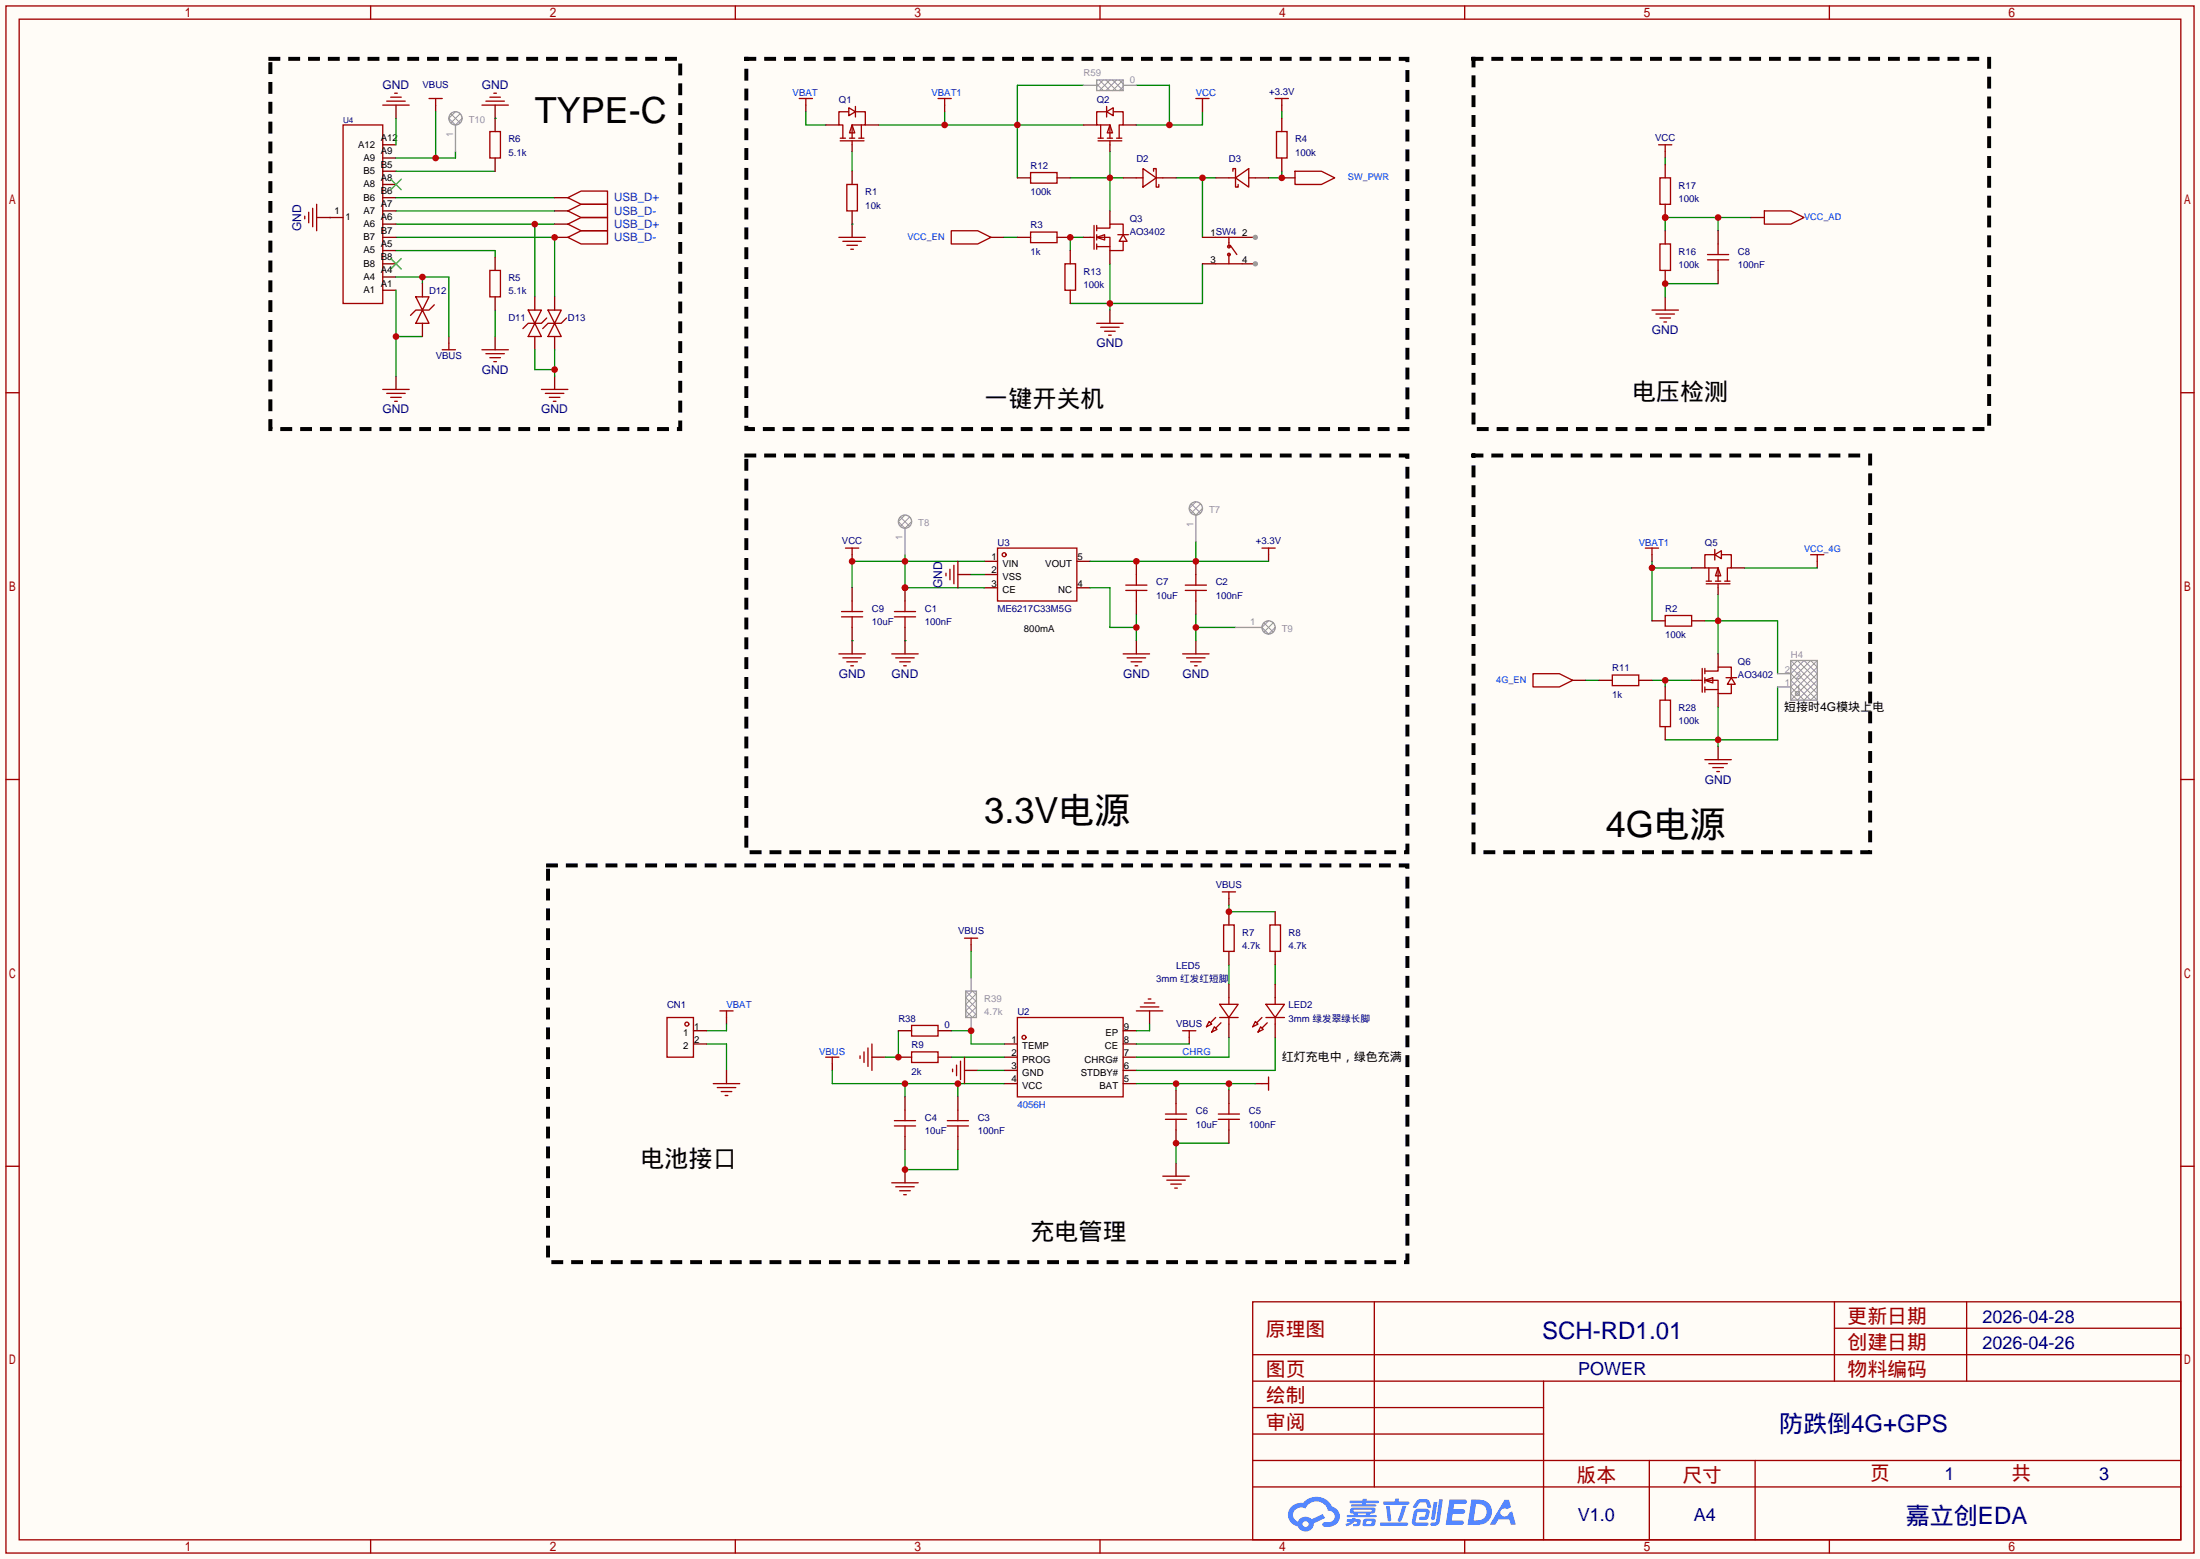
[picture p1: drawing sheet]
<svg xmlns="http://www.w3.org/2000/svg" width="423mm" height="299mm" viewBox="0 0 423 299" stroke-linecap="round" stroke-linejoin="round" font-family="sans-serif">
<path d="M0 0h422.7v299.5h-422.7z" fill="#fffcf7"/>
<g fill="none" stroke="#a10000" stroke-width=".25">
<path d="M1.1 1.1h420.4v297.2h-420.4zM3.7 3.7h415.3v292.1h-415.3zM71.2 1.1v2.6M141.3 1.1v2.6M211.3 1.1v2.6M281.4 1.1v2.6M351.5 1.1v2.6M1.1 75.4h2.6M419 75.4h2.5M1.1 149.7h2.6M419 149.7h2.5M1.1 224h2.6"/>
<path d="M419 224h2.5M240.7 250.1h178.3v45.7h-178.3zM264 250.1v35.5M352.4 250.1v15.2M352.4 255.1h66.6M377.8 250.1v15.2M240.7 270.4h55.8M240.7 265.3h178.3M240.7 275.5h55.8M240.7 260.2h178.3M296.5 265.3v30.5M71.2 295.8v2.5"/>
<path d="M141.3 295.8v2.5M211.3 295.8v2.5M240.7 285.6h178.3M240.7 280.5h178.3M281.4 295.8v2.5M316.9 280.5v15.3M337.2 280.5v15.3M351.5 295.8v2.5"/>
</g>
<g fill="#5487ff">
<path d="M278.5 288h2.1a.97 .97 0 0 1 1.3 .5 .53 .53 0 0 1-.7 .4h-1.8l-.2 1h1.9a.43 .43 0 0 1 .4 .5 .43 .43 0 0 1-.5 .4h-1.9l-.2 1.3h1.7a.45 .45 0 0 1 .6 .1 .45 .45 0 0 1-.2 .6l-3.3 .1z"/>
<path d="M289.1 288.1h.8l.4 1.4-.7 .4a.82 .82 0 0 0-1.2 .1 .82 .82 0 0 0 .1 1.1 .82 .82 0 0 0 1.1 0l.3-.5 .6-.3 .7 2.6h-1l-.2-1.1h-2.1l-.6 1.1h-1.1z"/>
<path d="M275.4 288.5h.8l-.5 3.2a.36 .36 0 0 1-.4 .3 .36 .36 0 0 1-.4-.3z"/>
<path d="M276.5 288h.7l-.6 4.3a1.13 1.13 0 0 1-1.8 .6l.2-.4 .7-.1 .2-.2z"/>
<path d="M272.2 288.3l.6-.3h1a.77 .77 0 0 1 .9 .5l.3 .9-.2 .2h-.5l-.3-.9-.2-.1h-1l-.7 1h-.6l-.1-.2z"/>
<path d="M271.8 290.2l.5-.4h1.7a.66 .66 0 0 1 .6 1l-.1 .4a.81 .81 0 0 1-.9 .8h-.7a.32 .32 0 0 1-.3-.4 .32 .32 0 0 1 .4-.3h.7l.2-.8h-1.6l-.3 1.9 2.1 .1a.32 .32 0 0 1 .3 .3 .32 .32 0 0 1-.3 .3h-2.3l-.5-.3-.1-.5z"/>
<path d="M265.2 292.4h5a.33 .33 0 0 1 .3 .4 .33 .33 0 0 1-.3 .3h-4.9l-.2-.2z"/>
<path d="M269.5 289.3h.7l-.6 2a1.04 1.04 0 0 1-.7 1l-.4-.3z"/>
<path d="M266.3 289.3h.7l.3 2.6a.34 .34 0 0 1-.3 .3 .34 .34 0 0 1-.4-.2z"/>
<path d="M265.8 288.4h2.2l.2-.6h.6l-.1 .6h1.8a.32 .32 0 0 1 .3 .3 .32 .32 0 0 1-.4 .3h-4.5l-.2-.1z"/>
<path d="M258.8 291.8h.9l.1-.2h.7l-.1 .2 .9 .1a.82 .82 0 0 1-.6 1.3h-.8v-.5l.8-.1v-.3h-.5l-.5 .4-1 .5-.2-.5 1-.4h-.8z"/>
<path d="M259.3 288.3h2.5v-.4h.8l-.1 .4h2.2l.2 .2-.2 .2h-2.3v.3h1.8l.2 .2-.2 .2h-4.5l-.2-.2 .1-.2h2l.1-.3h-2.3l-.1-.1z"/>
<path d="M282.7 288l-.8 4.9h1.7a2.47 2.47 0 0 0 2.9-1.7 2.47 2.47 0 0 0-1.4-3zM283.6 288.9a1.61 1.61 0 0 1 2 1.4 1.61 1.61 0 0 1-1.8 1.8h-.7z"/>
<path d="M259.5 289.8a.55 .55 0 0 0-.2 .7 .55 .55 0 0 0 .7 .2l.1 .3h-1.3v.4h5.5l.2-.1-.2-.3h-1.2l.2-.3a.7 .7 0 0 0 .8-.2 .7 .7 0 0 0 0-.9h-4.2zM260.1 290h3.3l.2 .1-.2 .3h-3.3l-.1-.2zM260.8 290.7h1.7l-.2 .3h-1.4z"/>
<path d="M262 291.9a1.05 1.05 0 0 0-.1 1.2 2.91 2.91 0 0 0 2.2-.1 .98 .98 0 0 0 0-1.2l-1.6-.1zM262.6 292.2h.8h.1v.3l-.2 .2h-.8z"/>
<path d="M248.2 289.4a2.23 2.23 0 0 0-.7 2.3 2.23 2.23 0 0 0 1.8 1.5 1.58 1.58 0 0 0 1.8 1 1.58 1.58 0 0 0 1.3-1.6l2.2-1-.5-.8-2.1 1a1.65 1.65 0 0 0-2.7 .5 1.45 1.45 0 0 1-.7-2 1.45 1.45 0 0 1 2-.6l.2 .1a2.3 2.3 0 0 1 2.3-1.4 2.3 2.3 0 0 1 2.1 1.8 1.12 1.12 0 0 1 1.2 1 1.12 1.12 0 0 1-1.1 1.2h-.7a.45 .45 0 0 0-.6 .4 .45 .45 0 0 0 .5 .5 2.21 2.21 0 0 0 2.2-.6 2.21 2.21 0 0 0 .5-2.2 2.13 2.13 0 0 0-1.3-1.1 3.3 3.3 0 0 0-5.6-.7l-1.1 .1zM250.3 292.8a.57 .57 0 0 1 1.1 0 .57 .57 0 0 1-1.1 0z"/>
</g>
<g fill="none" stroke="#a10000" stroke-width=".25">
<path d="M234.8 171.3h2.6M236.1 171.3v1.3M138.3 194.2h2.5M139.6 194.2v1.3M195.5 195.5h20.3v15.2h-20.3zM218.3 194.2h5.1M219.1 193.4h3.5M219.8 192.7h2.1M220.6 191.9h.5M227.2 198h2.5M228.5 198v1.3M137 208.2h5.1"/>
<path d="M137.8 208.9h3.6M138.6 209.7h2M139.3 210.4h.5M158.6 203.1h2.6M159.9 203.1v1.2M165.2 202.8v.5M166 202.1v2M166.8 201.3v3.6M167.5 200.5v5.1"/>
<circle cx="196.7" cy="199.3" r=".38"/>
</g>
<g fill="none" stroke="#870000" stroke-width=".25">
<path d="M236.1 172.6v1.3M139.6 195.5v1.2M215.8 198h2.5M220.9 194.2v2.5M228.5 199.3v1.2M139.6 205.6v2.6M159.9 204.3v1.3M167.5 203.1h2.6M192.9 200.5h2.6M192.9 203.1h2.6M192.9 205.6h2.6M192.9 208.2h2.6"/>
<path d="M215.8 200.5h2.5M215.8 203.1h2.5M215.8 205.6h2.5M215.8 208.2h2.5"/>
</g>
<g fill="none" stroke="#008700" stroke-width=".25">
<path d="M236.1 173.9v1.2h8.9M139.6 196.7v1.3h-3.8M172.6 198v5.1h-2.5M220.9 196.7v1.3h-2.6M236.1 199.3v3.8h-17.8M236.1 185.3v3.8M245 199.3v6.3h-26.7M245 185.3v3.8M135.8 200.5h3.8v5.1M159.9 205.6v2.6h33M173.9 208.2v2.5M182.8 203.1h10.1"/>
<path d="M184 208.2v2.5M218.3 200.5h10.2"/>
</g>
<g fill="#c00">
<circle cx="173.9" cy="208.2" r=".63"/>
<circle cx="184" cy="208.2" r=".63"/>
</g>
<path d="M173.9 220.9v3.8h10.1v-3.8" fill="none" stroke="#008700" stroke-width=".25"/>
<path d="M173.9 224.7v2.5" fill="none" stroke="#870000" stroke-width=".25"/>
<circle cx="173.9" cy="224.7" r=".63" fill="#c00"/>
<path d="M242.4 208.2h1.3M243.7 206.9v2.5M171.3 227.2h5.1M172.1 228h3.5M172.8 228.7h2.1M173.6 229.5h.5M223.4 225.9h5.1M224.2 226.7h3.5M224.9 227.5h2M225.7 228.2h.5" fill="none" stroke="#a10000" stroke-width=".25"/>
<path d="M241.2 208.2h1.2M225.9 223.4v2.5" fill="none" stroke="#870000" stroke-width=".25"/>
<path d="M218.3 208.2h22.9M225.9 208.2v1.2M236.1 219.6h-10.2v3.8M236.1 208.2v1.2" fill="none" stroke="#008700" stroke-width=".25"/>
<g fill="#c00">
<circle cx="236.1" cy="208.2" r=".63"/>
<circle cx="225.9" cy="208.2" r=".63"/>
</g>
<path d="M154.8 20.2v1.3M163.7 43.1v2.5M185.3 205.6h2.5" fill="none" stroke="#870000" stroke-width=".25"/>
<path d="M153.5 18.9h2.6M154.8 18.9v1.3M161.2 45.6h5M161.9 46.4h3.6M162.7 47.1h2M163.4 47.9h.6M183 205.4v.5M183.8 204.6v2M184.5 203.8v3.6M185.3 203.1v5.1" fill="none" stroke="#a10000" stroke-width=".25"/>
<path d="M317.4 107.8v11.5M317.4 109.1h7.6M187.8 205.6h5.1" fill="none" stroke="#008700" stroke-width=".25"/>
<circle cx="317.4" cy="109.1" r=".63" fill="#c00"/>
<path d="M208.2 16.4h-12.7v17.8M168.8 24h39.4M181.5 21.5v2.5" fill="none" stroke="#008700" stroke-width=".25"/>
<g fill="#c00">
<circle cx="195.5" cy="24" r=".63"/>
<circle cx="181.5" cy="24" r=".63"/>
</g>
<path d="M205.6 34.2h10.2M213.2 29.1v11.4" fill="none" stroke="#008700" stroke-width=".25"/>
<circle cx="213.2" cy="34.2" r=".63" fill="#c00"/>
<path d="M213.2 59.6v2.5M330.1 143.4v2.5" fill="none" stroke="#870000" stroke-width=".25"/>
<path d="M210.7 62.1h5.1M211.5 62.9h3.5M212.2 63.6h2M213 64.4h.5M327.5 145.9h5.1M328.3 146.7h3.6M329.1 147.4h2M329.8 148.2h.5" fill="none" stroke="#a10000" stroke-width=".25"/>
<path d="M213.2 50.7v8.9M231 50.7v7.6h-25.4" fill="none" stroke="#008700" stroke-width=".25"/>
<circle cx="213.2" cy="58.3" r=".63" fill="#c00"/>
<path d="M218.3 16.4h6.4v7.6M231 21.5v2.5h-12.7M208.2 45.6h-2.6v2.5" fill="none" stroke="#008700" stroke-width=".25"/>
<circle cx="224.7" cy="24" r=".63" fill="#c00"/>
<path d="M181.5 20.2v1.3M231 20.2v1.3M317.4 106.6v1.2M349.1 107.8v1.3" fill="none" stroke="#870000" stroke-width=".25"/>
<path d="M180.2 18.9h2.6M181.5 18.9v1.3M229.7 18.9h2.6M231 18.9v1.3M316.1 105.3h2.5M317.4 105.3v1.3M347.9 106.6h2.5M349.1 106.6v1.2" fill="none" stroke="#a10000" stroke-width=".25"/>
<path d="M330.1 41.8v2.5M336.4 41.8h-16.5v2.5" fill="none" stroke="#008700" stroke-width=".25"/>
<g fill="#c00">
<circle cx="330.1" cy="41.8" r=".63"/>
<circle cx="319.9" cy="41.8" r=".63"/>
</g>
<path d="M319.9 29.1v1.3M319.9 57v2.6" fill="none" stroke="#870000" stroke-width=".25"/>
<path d="M318.6 27.8h2.6M319.9 27.8v1.3M317.4 59.6h5.1M318.1 60.3h3.6M318.9 61.1h2M319.7 61.8h.5" fill="none" stroke="#a10000" stroke-width=".25"/>
<path d="M225.9 34.2h7.7M231 34.2v11.4M319.9 30.4v1.2M330.1 54.5h-10.2v2.5" fill="none" stroke="#008700" stroke-width=".25"/>
<circle cx="231" cy="34.2" r=".63" fill="#c00"/>
<path d="M246.3 21.5v1.2M246.3 32.9v1.3h-2.6M173.9 106.6v6.3h15.2M189.1 107.8h-25.4v5.1" fill="none" stroke="#008700" stroke-width=".25"/>
<path d="M215.8 34.2h2.5M223.4 34.2h2.5M233.6 34.2h2.5M241.2 34.2h2.5M246.3 20.2v1.3M163.7 106.6v1.2M189.1 107.8h2.5M189.1 110.4h2.5M189.1 112.9h2.5M206.9 107.8h2.5M206.9 112.9h2.5M243.7 106.6v1.2" fill="none" stroke="#870000" stroke-width=".25"/>
<g fill="none" stroke="#a10000" stroke-width=".25">
<path d="M245 18.9h2.5M246.3 18.9v1.3M218.3 34.2h1.3M219.6 32.4l2.5 1.8-2.5 1.7zM221.6 32.9v-.5h.5v3.5h.5v-.5M222.1 34.2h1.3M236.1 34.2h1.3M236.9 32.9v-.5h.5v3.5h.5v-.5M237.4 34.2l2.5-1.8v3.5zM239.9 34.2h1.3M162.4 105.3h2.6M163.7 105.3v1.3"/>
<path d="M191.6 105.3h15.3v10.1h-15.3zM242.4 105.3h2.6M243.7 105.3v1.3"/>
<circle cx="192.9" cy="106.6" r=".38"/>
</g>
<g fill="#c00">
<circle cx="173.9" cy="112.9" r=".63"/>
<circle cx="173.9" cy="107.8" r=".63"/>
<circle cx="163.7" cy="107.8" r=".63"/>
</g>
<path d="M184 110.4h2.6M163.7 123.1v2.5M173.9 123.1v2.5M218.3 123.1v2.5M229.7 123.1v2.5" fill="none" stroke="#870000" stroke-width=".25"/>
<g fill="none" stroke="#a10000" stroke-width=".25">
<path d="M181.7 110.1v.5M182.5 109.3v2.1M183.3 108.6v3.5M184 107.8v5.1M161.2 125.6h5M161.9 126.4h3.6M162.7 127.1h2M163.4 127.9h.6M171.3 125.6h5.1M172.1 126.4h3.5M172.8 127.1h2.1M173.6 127.9h.5"/>
<path d="M215.8 125.6h5.1M216.5 126.4h3.6M217.3 127.1h2M218.1 127.9h.5M227.2 125.6h5.1M228 126.4h3.5M228.7 127.1h2.1M229.5 127.9h.5"/>
</g>
<path d="M186.6 110.4h2.5M209.4 107.8h34.3M229.7 104v3.8M229.7 118v5.1M229.7 120.5h7.7" fill="none" stroke="#008700" stroke-width=".25"/>
<circle cx="229.7" cy="120.5" r=".63" fill="#c00"/>
<path d="M209.4 112.9h3.8v7.6h5.1M218.3 118v5.1" fill="none" stroke="#008700" stroke-width=".25"/>
<circle cx="218.3" cy="120.5" r=".63" fill="#c00"/>
<path d="M63.4 41.8h.1M76.1 45.6h30.5v11.4M76.1 43.1h30.5M102.7 43.1v13.9" fill="none" stroke="#008700" stroke-width=".25"/>
<circle cx="102.7" cy="43.1" r=".63" fill="#c00"/>
<path d="M76.1 38h30.5M76.1 40.5h30.5" fill="none" stroke="#008700" stroke-width=".25"/>
<path d="M65.9 24h7.6v34.3h-7.6zM109.1 38l2.5-1.3h5.1v2.5h-5.1zM109.1 40.5l2.5-1.3h5.1v2.6h-5.1zM109.1 43.1l2.5-1.3h5.1v2.5h-5.1zM92.6 67.2h5.1M93.3 67.9h3.6M94.1 68.7h2M94.9 69.5h.5" fill="none" stroke="#a10000" stroke-width=".25"/>
<g fill="none" stroke="#870000" stroke-width=".25">
<path d="M73.5 38h2.6M73.5 35.4h2.6M73.5 32.9h2.6M73.5 30.4h2.6M73.5 27.8h2.6M106.6 38h2.5M63.4 41.8h2.5M73.5 40.5h2.6M73.5 43.1h2.6M73.5 45.6h2.6M73.5 48.1h2.6M73.5 50.7h2.6"/>
<path d="M73.5 53.2h2.6M73.5 55.8h2.6M106.6 40.5h2.5M106.6 43.1h2.5M106.6 45.6h2.5M95.1 64.6v2.6"/>
</g>
<path d="M75.1 34.4l2 2M77.1 34.4l-2 2M75.1 49.7l2 2M77.1 49.7l-2 2" fill="none" stroke="#3c3" stroke-width=".25"/>
<circle cx="106.6" cy="45.6" r=".63" fill="#c00"/>
<g fill="none" stroke="#a10000" stroke-width=".25">
<path d="M82.4 18.9h2.6M83.7 18.9v1.3M93.3 19.4h3.6M94.1 18.7h2M94.9 17.9h.5M60.8 39.2v5.1M92.6 20.2h5.1M58.5 41.5v.5M59.3 40.8v2M60.1 40v3.6M109.1 45.6l2.5-1.3h5.1v2.6h-5.1zM85 67.2h2.5"/>
<path d="M86.2 65.9v1.3"/>
</g>
<path d="M83.7 20.2v1.3M95.1 20.2v2.5M60.8 41.8h2.6M86.2 64.6v1.3" fill="none" stroke="#870000" stroke-width=".25"/>
<path d="M76.1 32.9h19M76.1 53.2h10.1v11.4M81.2 53.2v1.3" fill="none" stroke="#008700" stroke-width=".25"/>
<circle cx="81.2" cy="53.2" r=".63" fill="#c00"/>
<path d="M83.7 21.5v8.9M87.5 29.1v1.3h-11.4" fill="none" stroke="#008700" stroke-width=".25"/>
<circle cx="83.7" cy="30.4" r=".63" fill="#c00"/>
<path d="M76.1 72.3v2.5" fill="none" stroke="#870000" stroke-width=".25"/>
<path d="M73.5 74.8h5.1M74.3 75.6h3.6M75.1 76.3h2M75.8 77.1h.5" fill="none" stroke="#a10000" stroke-width=".25"/>
<path d="M76.1 55.8v16.5M76.1 64.6h5.1" fill="none" stroke="#008700" stroke-width=".25"/>
<circle cx="76.1" cy="64.6" r=".63" fill="#c00"/>
<path d="M76.1 20.2v2.5M102.7 57v2.6M106.6 57v2.6M102.7 64.6v2.6M106.6 64.6v2.6M106.6 72.3v2.5M186.6 181.5v1.3" fill="none" stroke="#870000" stroke-width=".25"/>
<g fill="none" stroke="#a10000" stroke-width=".25">
<path d="M74.3 19.4h3.6M75.1 18.7h2M75.8 17.9h.5M73.5 20.2h5.1M101.5 59.6h2.5l-1.3 2.5zM105.3 59.6h2.5l-1.2 2.5zM102.7 62.1l1.3 2.5h-2.5zM104 74.8h5.1M104.8 75.6h3.5M105 61.1l-1 1h-2.5l-1 1M105.5 76.3h2.1M106.3 77.1h.5"/>
<path d="M106.6 62.1l1.2 2.5h-2.5zM108.8 61.1l-1 1h-2.5l-1 1M185.3 180.2h2.5M186.6 180.2v1.3"/>
</g>
<path d="M76.1 22.7v5.1M102.7 67.2v3.8h3.9M106.6 67.2v5.1M182.8 198h3.8v2.5h6.3M186.6 182.8v5" fill="none" stroke="#008700" stroke-width=".25"/>
<path d="M51.9 11.3h78.8v71.1h-78.8zM143.4 11.3h127v71.1h-127zM283.1 11.3h99v71.1h-99zM143.4 87.5h127v76.2h-127zM283.1 87.5h76.2v76.2h-76.2zM105.3 166.2h165.1v76.2h-165.1z" fill="none" stroke="#000" stroke-width=".76" stroke-dasharray="1.5 2.3"/>
<circle cx="106.6" cy="71" r=".63" fill="#c00"/>
<path d="M154.8 21.5v2.5h3.8M163.7 29.1v3.8M76.1 48.1h19v1.3M95.1 59.6v5M327.5 119.3h14v10.1M330.1 114.2v11.4" fill="none" stroke="#008700" stroke-width=".25"/>
<path d="M81.2 54.5v2.5M81.2 62.1v2.5" fill="none" stroke="#870000" stroke-width=".25"/>
<path d="M79.9 57h2.5l-1.2 2.6zM81.2 59.6l1.2 2.5h-2.5zM83.4 58.5l-1 1.1h-2.5l-1 1" fill="none" stroke="#a10000" stroke-width=".25"/>
<circle cx="330.1" cy="119.3" r=".63" fill="#c00"/>
<path d="M335.2 109.1h13.9M317.4 130.7h7.6M319.9 130.7v1.3" fill="none" stroke="#008700" stroke-width=".25"/>
<circle cx="319.9" cy="130.7" r=".63" fill="#c00"/>
<path d="M330.1 135.8v7.6M341.5 132v10.1h-21.6" fill="none" stroke="#008700" stroke-width=".25"/>
<circle cx="330.1" cy="142.1" r=".63" fill="#c00"/>
<path d="M246.3 34.2h2.5M190.4 45.6h2.5M302.1 130.7h2.6M236.1 189.1v2.5M236.1 196.7v2.6M245 189.1v2.5M245 196.7v2.6" fill="none" stroke="#870000" stroke-width=".25"/>
<g fill="none" stroke="#a10000" stroke-width=".25">
<path d="M182.8 44.3h5l2.6 1.3-2.6 1.3h-5zM294.5 129.4h5.1l2.5 1.3-2.5 1.3h-5.1zM232.3 196.2l.5 .5-1 .5zM233.3 197.2l.5 .5-1 .5zM233.6 195.5l-1.1 1M234.3 192.9h3.6l-1.8 2.6zM234.3 195.5h3.6M234.6 196.5l-1 1M236.1 191.6v1.3M236.1 195.5v1.2M241.2 196.2l.5 .5-1 .5zM242.2 197.2l.5 .5-1 .5z"/>
<path d="M242.4 195.5l-1 1M243.2 192.9h3.6l-1.8 2.6zM243.2 195.5h3.6M243.5 196.5l-1.1 1M245 191.6v1.3M245 195.5v1.2"/>
</g>
<path d="M192.9 45.6h2.6M304.7 130.7h2.5" fill="none" stroke="#008700" stroke-width=".25"/>
<path d="M344 128.1l5.1 5.1-1.2 1.3-3.9-3.8 3.9-3.8 1.2 1.2-5.1 5.1 1.3 1.3 3.8-3.8-3.8-3.8zM344 134.5l5.1-5.1-2.5-2.5-2.6 2.5 5.1 5.1M344 126.9l5.1 5.1-2.5 2.5-2.6-2.5 5.1-5.1M345.5 132.9l.2 .2M345.7 133.4l-.2 .2" fill="none" stroke="#999" stroke-width=".19"/>
<g fill="none" stroke="#999" stroke-width=".25">
<path d="M341.5 132h2.5M341.5 129.4h2.5M344 126.9h5.1v7.6h-5.1z"/>
<circle cx="345.3" cy="133.2" r=".38"/>
</g>
<circle cx="246.3" cy="34.2" r=".63" fill="#c00"/>
<g fill="none" stroke="#a10000" stroke-width=".25">
<path d="M248.8 32.9h5.1l2.5 1.3-2.5 1.2h-5.1zM339 40.5h5l2.6 1.3-2.6 1.3h-5zM128.1 195.5h5.1v7.6h-5.1z"/>
<circle cx="236.1" cy="47.4" r=".25"/>
<circle cx="236.1" cy="48.9" r=".25"/>
<circle cx="132" cy="196.7" r=".38"/>
</g>
<path d="M238.6 50.7h2.6M336.4 41.8h2.6M133.2 198h2.6M133.2 200.5h2.6" fill="none" stroke="#870000" stroke-width=".25"/>
<g fill="none" stroke="#999" stroke-width=".25">
<path d="M87.5 24v5.1M229.7 98.9v5.1M173.9 101.5v5.1M237.4 120.5h5"/>
<circle cx="87.5" cy="22.7" r="1.27"/>
<circle cx="229.7" cy="97.7" r="1.27"/>
<circle cx="173.9" cy="100.2" r="1.27"/>
<circle cx="243.7" cy="120.5" r="1.27"/>
</g>
<path d="M86.6 21.8l1.8 1.8M87.5 21.5l-1.3 1.2 1.3 1.3 1.3-1.3M88.4 21.8l-1.8 1.8M173 99.3l1.8 1.8M173.9 98.9l-1.3 1.3 1.3 1.3 1.2-1.3M174.8 99.3l-1.8 1.8M228.8 96.8l1.8 1.8M229.7 96.4l-1.2 1.3 1.2 1.2 1.3-1.2M230.6 96.8l-1.8 1.8M242.8 119.6l1.8 1.8M243.7 119.3l-1.3 1.2 1.3 1.3 1.3-1.3M244.6 119.6l-1.8 1.8" fill="none" stroke="#999" stroke-width=".19"/>
<circle cx="241.2" cy="50.7" r=".51" fill="#999"/>
<path d="M231 50.7h2.6M238.6 45.6h2.6" fill="none" stroke="#870000" stroke-width=".25"/>
<circle cx="241.2" cy="45.6" r=".51" fill="#999"/>
<path d="M231 45.6h2.6M173.9 112.9v2.5M173.9 120.5v2.6" fill="none" stroke="#870000" stroke-width=".25"/>
<path d="M233.6 50.7h5M233.6 45.6h5M236.1 45.6v1.8M236.1 48.9v1.8M236.3 47.1l1.3 1.8M171.8 118.5h4.1M171.8 117.5h4.1M173.9 115.4v2.1" fill="none" stroke="#a10000" stroke-width=".25"/>
<circle cx="173.9" cy="112.9" r=".63" fill="#c00"/>
<g fill="none" stroke="#a10000" stroke-width=".25">
<path d="M328 49.9h4.1M328 48.9h4.1M330.1 46.9v2M330.1 49.9v2M173.9 118.5v2M227.7 113.4h4.1M227.7 112.4h4.1M229.7 110.4v2M182 216.3h4.1M182 215.3h4.1M184 213.2v2.1M184 216.3v2"/>
<path d="M234.1 215h4M234.1 214h4M236.1 212v2M236.1 215v2"/>
</g>
<path d="M330.1 44.3v2.6M330.1 51.9v2.6M229.7 107.8v2.6M229.7 115.4v2.6M184 210.7v2.5M184 218.3v2.6M236.1 209.4v2.6M236.1 217v2.6" fill="none" stroke="#870000" stroke-width=".25"/>
<circle cx="229.7" cy="107.8" r=".63" fill="#c00"/>
<path d="M161.7 118.5h4M161.7 117.5h4M163.7 115.4v2.1M163.7 118.5v2M216.3 113.4h4M216.3 112.4h4M218.3 110.4v2M229.7 113.4v2" fill="none" stroke="#a10000" stroke-width=".25"/>
<path d="M173.9 123.1h.1" fill="none" stroke="#008700" stroke-width=".25"/>
<path d="M163.7 112.9v2.5M218.3 107.8v2.6M218.3 115.4v2.6M163.7 120.5v2.6" fill="none" stroke="#870000" stroke-width=".25"/>
<circle cx="218.3" cy="107.8" r=".63" fill="#c00"/>
<path d="M218.3 113.4v2M171.8 216.3h4.1M171.8 215.3h4.1M173.9 213.2v2.1M173.9 216.3v2M223.9 215h4.1" fill="none" stroke="#a10000" stroke-width=".25"/>
<path d="M173.9 210.7v2.5M173.9 218.3v2.6M225.9 217v2.6" fill="none" stroke="#870000" stroke-width=".25"/>
<circle cx="225.9" cy="219.6" r=".63" fill="#c00"/>
<g fill="none" stroke="#a10000" stroke-width=".25">
<path d="M94.1 25.3h2v5.1h-2zM161.4 26.5h1M161.4 27.1h4.6M162.9 21.5h-1.7v2.5h.7v2.5M163.1 20.7l1.2 .8-1.2 .7zM163.2 26.5h1M163.7 24l.5 1.5h-1zM163.7 27.1v.7M164.3 20.4v2.1M164.5 21.5h1.7v2.5h-2.5v2.5M165 26.5h1M165.5 24v2.5"/>
<path d="M198 33.1h5.1v2.1h-5.1zM210.9 26.5h1.1M210.9 27.1h4.6M211.5 24v2.5M212.5 21.5h-1.8v2.5h2.5v2.5M212.6 20.4v2.1M212.6 21.5l1.3-.8v1.5zM212.7 26.5h1M213.2 24l.5 1.5h-1zM213.2 27.1v.7M214 21.5h1.8v2.5h-.8v2.5M214.5 26.5h1"/>
<path d="M245.2 25.3h2.1v5.1h-2.1zM94.1 51.9h2v5.1h-2zM204.6 50.7h2v5.1h-2zM209.4 45.6h.8M210.2 43.3v4.6M210.7 45.6h2.5v2.5h2.6v-1.7M210.7 43.8h2.5v-.7h2.6v2M210.7 45.6l1.5-.5v1zM210.7 43.3v1M210.7 45.1v1M210.7 46.9v1M210.7 47.4h2.5"/>
<path d="M214.8 45.1h2M215.8 45.1l.7 1.3h-1.5zM319.9 118.2h5.1v2.1h-5.1zM327.8 111.6h1M327.8 112.1h4.6M328.3 109.1v2.5M329.3 106.6h-1.8v2.5h2.6v2.5M329.4 105.5v2.1M329.4 106.6l1.3-.8v1.5zM329.6 111.6h1M330.1 109.1l.5 1.5h-1zM330.1 112.1v.8"/>
<path d="M330.8 106.6h1.8v2.5h-.7v2.5M331.3 111.6h1.1M318.9 134.5h2v5.1h-2zM326.3 130.7h.7M327 128.4v4.6M327.5 130.7h2.6v2.5h2.5v-1.8M327.5 128.9h2.6v-.8h2.5v2.1M327.5 130.7l1.6-.5v1zM327.5 128.4v1M327.5 130.2v1M327.5 132v1M327.5 132.5h2.6"/>
<path d="M331.6 130.2h2M332.6 130.2l.8 1.2h-1.5zM223.9 214h4.1M225.9 212v2M225.9 215v2"/>
</g>
<g fill="none" stroke="#870000" stroke-width=".25">
<path d="M95.1 22.7v2.6M95.1 30.4v2.5M158.6 24h2.6M163.7 27.8v1.3M166.2 24h2.6M195.5 34.2h2.5M203.1 34.2h2.5M208.2 24h2.5M213.2 27.8v1.3M215.8 24h2.5M246.3 22.7v2.6M246.3 30.4v2.5"/>
<path d="M319.9 31.6v2.6M319.9 39.2v2.6M95.1 49.4v2.5M95.1 57v2.6M205.6 48.1v2.6M205.6 55.8v2.5M208.2 45.6h1.2M213.2 40.5v2.6M213.2 48.1v2.6M317.4 119.3h2.5M325 109.1h2.5M325 119.3h2.5"/>
<path d="M330.1 112.9v1.3M332.6 109.1h2.6M319.9 132v2.5M319.9 139.6v2.5M325 130.7h1.3M330.1 125.6v2.5M330.1 133.2v2.6M225.9 209.4v2.6"/>
</g>
<path d="M95.1 22.7h.1M163.7 123.1h.1" fill="none" stroke="#008700" stroke-width=".25"/>
<circle cx="319.9" cy="41.8" r=".63" fill="#c00"/>
<path d="M318.9 34.2h2v5h-2z" fill="none" stroke="#a10000" stroke-width=".25"/>
<path d="M319.9 44.3v2.6M319.9 51.9v2.6" fill="none" stroke="#870000" stroke-width=".25"/>
<circle cx="319.9" cy="54.5" r=".63" fill="#c00"/>
<path d="M318.9 46.9h2v5h-2z" fill="none" stroke="#a10000" stroke-width=".25"/>
<path d="M203.1 45.6h2.5" fill="none" stroke="#870000" stroke-width=".25"/>
<circle cx="205.6" cy="45.6" r=".63" fill="#c00"/>
<path d="M195.5 45.6h2.5M307.2 130.7h2.6M314.8 130.7h2.6M245 175.1v2.6M172.6 198h2.5M180.2 198h2.6M245 182.8v2.5" fill="none" stroke="#870000" stroke-width=".25"/>
<path d="M198 44.6h5.1v2h-5.1zM309.8 129.7h5v2h-5zM244 177.7h2v5.1h-2zM175.1 197h5.1v2h-5.1z" fill="none" stroke="#a10000" stroke-width=".25"/>
<path d="M208.2 16.4h2.5M210.7 15.4h5.1v2h-5.1zM215.8 16.4h2.5M186.6 187.8v2.6M186.6 195.5v2.5" fill="none" stroke="#999" stroke-width=".25"/>
<path d="M210.7 16.1l1.3 1.3M211.2 15.4l2 2M212 15.4l-1.3 1.2M212.5 15.4l2 2M213.2 15.4l-2 2M213.7 15.4l2.1 2M214.5 15.4l-2 2M215 15.4l.8 .7M215.8 15.4l-2.1 2M215.8 16.6l-.8 .8" fill="none" stroke="#999" stroke-width=".19"/>
<circle cx="186.6" cy="198" r=".63" fill="#c00"/>
<path d="M185.5 190.4l2.1 2M187.6 191.1l-.8-.7-1.3 1.2 2.1 2.1M187.6 190.9l-2.1 2 2.1 2M187.6 192.2l-2.1 2 1.3 1.3 .8-.8M187.6 193.4l-2.1 2.1" fill="none" stroke="#999" stroke-width=".19"/>
<path d="M185.5 190.4h2.1v5.1h-2.1z" fill="none" stroke="#999" stroke-width=".25"/>
<path d="M236.1 175.1v2.6" fill="none" stroke="#870000" stroke-width=".25"/>
<circle cx="236.1" cy="175.1" r=".63" fill="#c00"/>
<path d="M163.7 32.9v2.5M163.7 40.5v2.6M236.1 182.8v2.5M172.6 203.1h2.5M180.2 203.1h2.6" fill="none" stroke="#870000" stroke-width=".25"/>
<path d="M162.7 35.4h2v5.1h-2zM235.1 177.7h2v5.1h-2z" fill="none" stroke="#a10000" stroke-width=".25"/>
<path d="M163.7 43.1h.1" fill="none" stroke="#008700" stroke-width=".25"/>
<circle cx="172.6" cy="203.1" r=".63" fill="#c00"/>
<path d="M175.1 202.1h5.1v2h-5.1z" fill="none" stroke="#a10000" stroke-width=".25"/>
<g font-size="6.9">
<text x="102.7" y="23.5">TYPE-C</text>
<text x="189.1" y="158.2">3.3V电源</text>
<text x="308.5" y="160.7">4G电源</text>
</g>
<g font-size="4.6">
<text x="313.6" y="76.9">电压检测</text>
<text x="189.1" y="78.2">一键开关机</text>
<text x="123.1" y="224.2">电池接口</text>
<text x="198" y="238.2">充电管理</text>
</g>
<g font-size="4.6" fill="#000080">
<text x="296.3" y="257.2">SCH-RD1.01</text>
<text x="341.8" y="275">防跌倒4G+GPS</text>
<text x="366.2" y="292.8">嘉立创EDA</text>
</g>
<g font-size="3.8" fill="#a00000">
<text x="243.2" y="256.7">原理图</text>
<text x="355" y="254.1">更新日期</text>
<text x="355" y="259.2">创建日期</text>
<text x="243.2" y="269.4">绘制</text>
<text x="243.2" y="264.3">图页</text>
<text x="355" y="264.3">物料编码</text>
<text x="243.2" y="274.4">审阅</text>
<text x="302.9" y="284.6">版本</text>
<text x="323.2" y="284.6">尺寸</text>
<text x="359.3" y="284.4">页</text>
<text x="386.5" y="284.4">共</text>
</g>
<g font-size="3.5" fill="#000080">
<text x="380.9" y="254">2026-04-28</text>
<text x="380.9" y="259.1">2026-04-26</text>
<text x="303.2" y="264.2">POWER</text>
<text x="373.6" y="284.3">1</text>
<text x="403.3" y="284.3">3</text>
<text x="303.1" y="292.1">V1.0</text>
<text x="325.4" y="292.1">A4</text>
</g>
<g font-size="2.3" fill="#000080">
<text x="73.5" y="17.2">GND</text>
<text x="92.6" y="17.2">GND</text>
<text x="57.8" y="44.3" transform="rotate(-90 57.8 44.3)">GND</text>
<text x="317.3" y="64.2">GND</text>
<text x="92.6" y="71.8">GND</text>
<text x="210.7" y="66.7">GND</text>
<text x="73.5" y="79.4">GND</text>
<text x="104" y="79.4">GND</text>
<text x="181" y="112.9" transform="rotate(-90 181 112.9)">GND</text>
<text x="161.1" y="130.2">GND</text>
<text x="171.3" y="130.2">GND</text>
<text x="215.7" y="130.2">GND</text>
<text x="227.2" y="130.2">GND</text>
<text x="327.5" y="150.5">GND</text>
</g>
<g font-size="2.3">
<text x="342.8" y="136.6">短接时4G模块上电</text>
<text x="246.3" y="203.9">红灯充电中，绿色充满</text>
</g>
<g font-size="2.2" fill="#00f">
<text x="118" y="38.7">USB_D+</text>
<text x="118" y="41.2">USB_D-</text>
<text x="118" y="43.8">USB_D+</text>
<text x="118" y="46.3">USB_D-</text>
</g>
<g font-size="1.8" fill="#000080">
<text x="81.2" y="16.9">VBUS</text>
<text x="161.2" y="19.7">Q1</text>
<text x="210.7" y="19.7">Q2</text>
<text x="243.8" y="18.2">+3.3V</text>
<text x="97.7" y="27.4">R6</text>
<text x="97.7" y="29.9">5.1k</text>
<text x="248.8" y="27.4">R4</text>
<text x="248.8" y="29.9">100k</text>
<text x="318" y="27.1">VCC</text>
<text x="198" y="32.4">R12</text>
<text x="218.3" y="31.2">D2</text>
<text x="236.1" y="31.2">D3</text>
<text x="166.2" y="37.5">R1</text>
<text x="166.2" y="40.1">10k</text>
<text x="198" y="37.5">100k</text>
<text x="322.5" y="36.2">R17</text>
<text x="322.5" y="38.8">100k</text>
<text x="198" y="43.9">R3</text>
<text x="217" y="42.6">Q3</text>
<text x="217" y="45.1">AO3402</text>
<text x="198" y="48.9">1k</text>
<text x="208.2" y="52.8">R13</text>
<text x="322.5" y="48.9">R16</text>
<text x="322.5" y="51.5">100k</text>
<text x="333.9" y="48.9">C8</text>
<text x="333.9" y="51.5">100nF</text>
<text x="82.4" y="56.6">D12</text>
<text x="97.7" y="54">R5</text>
<text x="97.7" y="56.6">5.1k</text>
<text x="208.2" y="55.3">100k</text>
<text x="97.7" y="61.6">D11</text>
<text x="109.1" y="61.6">D13</text>
<text x="83.7" y="69">VBUS</text>
<text x="161.8" y="104.6">VCC</text>
<text x="191.6" y="104.8">U3</text>
<text x="241.3" y="104.6">+3.3V</text>
<text x="327.5" y="104.8">Q5</text>
<text x="222.1" y="112.4">C7</text>
<text x="233.6" y="112.4">C2</text>
<text x="167.5" y="117.5">C9</text>
<text x="177.7" y="117.5">C1</text>
<text x="191.6" y="117.5">ME6217C33M5G</text>
<text x="222.1" y="115">10uF</text>
<text x="233.6" y="115">100nF</text>
<text x="319.9" y="117.5">R2</text>
<text x="167.5" y="120.1">10uF</text>
<text x="177.7" y="120.1">100nF</text>
<text x="319.9" y="122.6">100k</text>
<text x="309.8" y="129">R11</text>
<text x="333.9" y="127.7">Q6</text>
<text x="333.9" y="130.2">AO3402</text>
<text x="309.8" y="134">1k</text>
<text x="322.5" y="136.6">R28</text>
<text x="322.5" y="139.1">100k</text>
<text x="233.6" y="170.6">VBUS</text>
<text x="184" y="179.5">VBUS</text>
<text x="238.6" y="179.8">R7</text>
<text x="247.5" y="179.8">R8</text>
<text x="238.6" y="182.3">4.7k</text>
<text x="247.5" y="182.3">4.7k</text>
<text x="222.1" y="188.6">3mm 红发红短脚</text>
<text x="225.9" y="186.1">LED5</text>
<text x="128.1" y="193.7">CN1</text>
<text x="172.6" y="196.3">R38</text>
<text x="181.5" y="197.5">0</text>
<text x="195.5" y="195">U2</text>
<text x="226" y="197.3">VBUS</text>
<text x="247.5" y="193.7">LED2</text>
<text x="247.5" y="196.3">3mm 绿发翠绿长脚</text>
<text x="175.1" y="201.3">R9</text>
<text x="175.1" y="206.4">2k</text>
<text x="177.7" y="215.3">C4</text>
<text x="187.8" y="215.3">C3</text>
<text x="229.7" y="214">C6</text>
<text x="239.9" y="214">C5</text>
<text x="177.7" y="217.9">10uF</text>
<text x="187.8" y="217.9">100nF</text>
<text x="229.7" y="216.6">10uF</text>
<text x="239.9" y="216.6">100nF</text>
</g>
<g font-size="1.8" fill="#999">
<text x="208.2" y="14.7">R59</text>
<text x="217" y="15.9">0</text>
<text x="90" y="23.5">T10</text>
<text x="87" y="26.3" transform="rotate(-90 87 26.3)">1</text>
<text x="176.4" y="101">T8</text>
<text x="229.3" y="101.2" transform="rotate(-90 229.3 101.2)">1</text>
<text x="232.3" y="98.5">T7</text>
<text x="173.4" y="103.8" transform="rotate(-90 173.4 103.8)">1</text>
<text x="240.1" y="120.1">1</text>
<text x="246.3" y="121.3">T9</text>
<text x="342.9" y="131.7">1</text>
<text x="342.9" y="129.2">2</text>
<text x="344" y="126.4">H4</text>
<text x="345" y="130.5">2</text>
<text x="345" y="133">1</text>
<text x="189.1" y="192.5">R39</text>
<text x="189.1" y="195">4.7k</text>
</g>
<g font-size="1.8" fill="#00f">
<text x="152.3" y="18.5">VBAT</text>
<text x="178.9" y="18.5">VBAT1</text>
<text x="229.7" y="18.5">VCC</text>
<text x="259" y="34.6">SW_PWR</text>
<text x="174.3" y="46.1">VCC_EN</text>
<text x="346.6" y="42.2">VCC_AD</text>
<text x="314.8" y="104.8">VBAT1</text>
<text x="346.6" y="106">VCC_4G</text>
<text x="287.5" y="131.1">4G_EN</text>
<text x="139.6" y="193.7">VBAT</text>
<text x="157.4" y="202.6">VBUS</text>
<text x="227.2" y="202.6">CHRG</text>
<text x="195.5" y="212.8">4056H</text>
</g>
<g font-size="1.8">
<text x="68.8" y="28.4">A12</text>
<text x="73.2" y="29.6">A9</text>
<text x="73.2" y="27.1">A12</text>
<text x="69.8" y="36">A8</text>
<text x="69.8" y="33.4">B5</text>
<text x="69.8" y="30.9">A9</text>
<text x="73.2" y="34.7">A8</text>
<text x="73.2" y="32.2">B5</text>
<text x="64.3" y="41.1">1</text>
<text x="69.8" y="41.1">A7</text>
<text x="69.8" y="38.5">B6</text>
<text x="73.2" y="39.8">A7</text>
<text x="73.2" y="37.3">B6</text>
<text x="66.4" y="42.3">1</text>
<text x="69.8" y="43.6">A6</text>
<text x="69.8" y="46.1">B7</text>
<text x="73.2" y="42.3">A6</text>
<text x="73.2" y="44.9">B7</text>
<text x="73.2" y="47.4">A5</text>
<text x="232.5" y="45.4">1SW4</text>
<text x="238.6" y="45.4">2</text>
<text x="69.8" y="48.7">A5</text>
<text x="69.8" y="51.2">B8</text>
<text x="69.8" y="53.8">A4</text>
<text x="73.2" y="50">B8</text>
<text x="73.2" y="52.5">A4</text>
<text x="232.5" y="50.4">3</text>
<text x="238.6" y="50.4">4</text>
<text x="69.8" y="56.3">A1</text>
<text x="73.2" y="55">A1</text>
<text x="190.5" y="107.6">1</text>
<text x="207" y="107.6">5</text>
<text x="190.5" y="110.1">2</text>
<text x="190.5" y="112.7">3</text>
<text x="192.6" y="108.9">VIN</text>
<text x="192.6" y="111.4">VSS</text>
<text x="192.6" y="113.9">CE</text>
<text x="200.8" y="108.9">VOUT</text>
<text x="203.3" y="113.9">NC</text>
<text x="207" y="112.7">4</text>
<text x="196.7" y="121.3">800mA</text>
<text x="133.3" y="197.8">1</text>
<text x="215.9" y="197.8">9</text>
<text x="131.3" y="199">1</text>
<text x="131.3" y="201.6">2</text>
<text x="133.3" y="200.3">2</text>
<text x="194.3" y="200.3">1</text>
<text x="194.3" y="202.8">2</text>
<text x="196.4" y="201.6">TEMP</text>
<text x="212.3" y="201.6">CE</text>
<text x="212.4" y="199">EP</text>
<text x="215.9" y="202.8">7</text>
<text x="215.9" y="200.3">8</text>
<text x="194.3" y="205.4">3</text>
<text x="194.3" y="207.9">4</text>
<text x="196.4" y="204.1">PROG</text>
<text x="196.4" y="206.7">GND</text>
<text x="196.4" y="209.2">VCC</text>
<text x="207.6" y="206.7">STDBY#</text>
<text x="208.4" y="204.1">CHRG#</text>
<text x="211.2" y="209.2">BAT</text>
<text x="215.9" y="207.9">5</text>
<text x="215.9" y="205.4">6</text>
</g>
<text font-size="1.6" fill="#000080" x="65.9" y="23.5">U4</text>
</svg>
